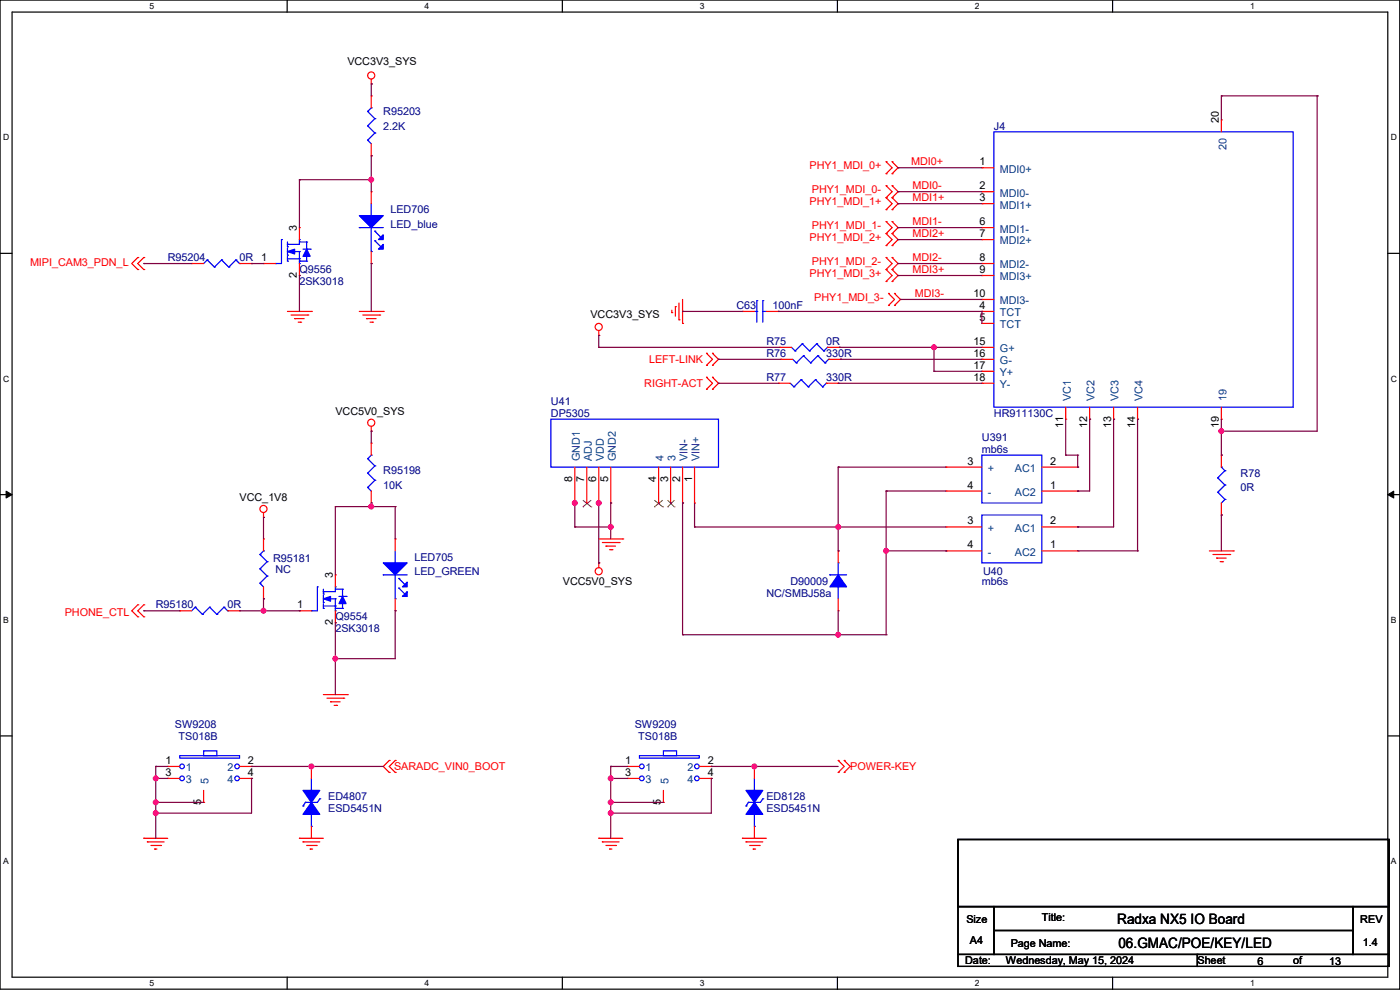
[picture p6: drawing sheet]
<svg xmlns="http://www.w3.org/2000/svg" width="297mm" height="210mm" viewBox="0 0 297 210" stroke-linecap="round" stroke-linejoin="round" font-family="sans-serif">
<path d="M0 0h296.9v209.8h-296.9zM2.6 2.6h291.8v204.7h-291.8z" fill="none" stroke="#000" stroke-width=".25"/>
<g fill="#fff">
<path d="M31.7 .3h1v2h-1z"/>
<path d="M31.7 207.5h1v2.1h-1z"/>
</g>
<path d="M60.9 0v2.6M60.9 207.3v2.5" fill="none" stroke="#000" stroke-width=".25"/>
<g fill="#fff">
<path d="M90.1 .3h1v2h-1z"/>
<path d="M90.1 207.5h1v2.1h-1z"/>
</g>
<path d="M119.3 0v2.6M119.3 207.3v2.5" fill="none" stroke="#000" stroke-width=".25"/>
<g fill="#fff">
<path d="M148.5 .3h1v2h-1z"/>
<path d="M148.5 207.5h1v2.1h-1z"/>
</g>
<path d="M177.7 0v2.6M177.7 207.3v2.5" fill="none" stroke="#000" stroke-width=".25"/>
<g fill="#fff">
<path d="M206.8 .3h1v2h-1z"/>
<path d="M206.8 207.5h1v2.1h-1z"/>
</g>
<path d="M236 0v2.6M236 207.3v2.5" fill="none" stroke="#000" stroke-width=".25"/>
<g fill="#fff">
<path d="M265.2 .3h1v2h-1z"/>
<path d="M265.2 207.5h1v2.1h-1z"/>
<path d="M.7 28.2h1.2v2h-1.2z"/>
<path d="M295 28.2h1.3v2h-1.3z"/>
<path d="M.7 79.3h1.2v2.1h-1.2z"/>
<path d="M295 79.3h1.3v2.1h-1.3z"/>
</g>
<path d="M0 53.7h2.6M294.4 53.7h2.5" fill="none" stroke="#000" stroke-width=".25"/>
<g fill="#fff">
<path d="M.7 130.5h1.2v2h-1.2z"/>
<path d="M295 130.5h1.2v2h-1.2z"/>
</g>
<path d="M0 104.9h2.6M294.4 104.9h2.5" fill="none" stroke="#000" stroke-width=".25"/>
<path d="M1.3 104.2l1.3 .7-1.3 .7zM294.4 104.9l1.3-.7v1.4z" fill="#000" stroke="#000" stroke-width=".21"/>
<g fill="#fff">
<path d="M.7 181.7h1.2v2h-1.2z"/>
<path d="M295 181.7h1.2v2h-1.2z"/>
</g>
<path d="M0 156.1h2.6M294.4 156.1h2.5M203.2 178.1h91.5v14.2h-91.5zM203.2 192.3h7.6v10.2h-7.6zM210.8 192.3h76.2v5.1h-76.2zM210.8 197.4h76.2v5.1h-76.2zM287 192.3h7.7v10.2h-7.7zM203.2 202.5h50.8v2.5h-50.8zM254 202.5h40.7v2.5h-40.7z" fill="none" stroke="#000" stroke-width=".25"/>
<g fill="none" stroke="#f00" stroke-width=".25">
<path d="M78.8 17.8h.1M78.8 16.8v1M78.8 33h.1M78.8 20.3h.1M78.8 20.3v2.6M78.8 30.5v2.5M188 39.4h.1M188 34.3h.1M188 36.9h.1M188 39.4l1.3 1.3-1.3 1.2M188 34.3l1.3 1.3-1.3 1.3M189.3 39.4h.1"/>
<path d="M189.3 36.9h.1M189.3 34.3h.1M189.3 39.4l1.2 1.3-1.2 1.2M189.3 34.3l1.2 1.3-1.2 1.3M208.3 35.6h.1M208.3 35.6h2.5M259.1 25.4h.1M259.1 25.4v2.6M29.2 57.2h.1M29.2 54.6h.1M29.2 54.6l-1.2 1.3 1.2 1.3M30.5 57.2h.1"/>
<path d="M30.5 54.6h.1M30.5 54.6l-1.3 1.3 1.3 1.3M40.7 55.9h.1M40.7 55.9h2.5M50.8 55.9h2.6M53.4 55.9h.1M55.9 55.9h.1M55.9 55.9h2.5M63.5 48.3h.1M63.5 58.4h.1M63.5 48.3v2.5M63.5 55.9v2.5"/>
<path d="M78.8 40.7h.1M78.8 55.9h.1M78.8 40.7v2.5M78.8 53.4v2.5M188 57.2h.1M188 59.7h.1M188 54.6h.1M188 49.6h.1M188 52.1h.1M188 47h.1M188 41.9h.1M188 44.5h.1"/>
<path d="M188 57.2l1.3 1.2-1.3 1.3M188 54.6l1.3 1.3-1.3 1.3M188 49.6l1.3 1.2-1.3 1.3M188 47l1.3 1.3-1.3 1.3M188 41.9l1.3 1.3-1.3 1.3M189.3 59.7h.1M189.3 57.2h.1M189.3 54.6h.1M189.3 52.1h.1M189.3 49.6h.1M189.3 47h.1M189.3 44.5h.1"/>
<path d="M189.3 41.9h.1M189.3 57.2l1.2 1.2-1.2 1.3M189.3 54.6l1.2 1.3-1.2 1.3M189.3 49.6l1.2 1.2-1.2 1.3M189.3 47l1.2 1.3-1.2 1.3M189.3 41.9l1.2 1.3-1.2 1.3M208.3 50.8h.1M208.3 40.7h.1M208.3 58.4h.1M208.3 43.2h.1M208.3 48.3h.1M208.3 55.9h.1"/>
<path d="M208.3 55.9h2.5M208.3 50.8h2.5M208.3 40.7h2.5M208.3 58.4h2.5M208.3 43.2h2.5M208.3 48.3h2.5M61 66.1h5.1M61.7 66.8h3.6M62.5 67.6h.1M62.5 67.6h2M63.3 68.3h.5M63.8 68.3h.1"/>
<path d="M65.3 66.8h.1M66.1 66.1h.1M76.2 66.1h5.1M77 66.8h3.5M77.7 67.6h.1M77.7 67.6h2.1M78.5 68.3h.5M79 68.3h.1M80.5 66.8h.1M81.3 66.1h.1M127 71.1h.1M127 70.1v1"/>
<path d="M142.5 66.3h.1M142.5 65.8v.5M143.3 65h.1M143.3 65v2.1M144 67.8h.1M144 64.3v3.5M144.8 68.6h.1M144.8 63.5v5.1M149.9 77.5h.1M149.9 75h.1M149.9 75l1.3 1.2-1.3 1.3M151.2 75h.1"/>
<path d="M151.2 77.5h.1M151.2 75l1.2 1.2-1.2 1.3M157.5 66.1h.1M157.5 66.1h2.5M162.6 66.1h2.5M165.1 66.1h.1M165.4 73.7h.1M165.4 73.7h2.5M165.6 76.2h.1M165.6 76.2h2.6M175.5 73.7h2.6M175.8 76.2h2.5"/>
<path d="M178.1 73.7h.1M178.3 76.2h.1M188.5 62.3h.1M188.5 64.8h.1M188.5 62.3l1.3 1.2-1.3 1.3M189.8 64.8h.1M189.8 62.3h.1M189.8 62.3l1.2 1.2-1.2 1.3M208.3 66.1h.1M208.3 63.5h.1M208.3 73.7h.1M208.3 76.2h.1"/>
<path d="M208.3 78.8h.1M208.3 68.6h.1M208.3 66.1h2.5M208.3 73.7h2.5M208.3 76.2h2.5M208.3 63.5h2.5M208.3 78.8h2.5M208.3 68.6h2.5M78.8 91.5h.1M78.8 94h.1M78.8 90.4v1.1M78.8 94v2.5"/>
<path d="M121.9 99.1v7.6M124.5 99.1v7.6M127 99.1v7.6M129.6 99.1v7.6M139.7 99.1v7.6M142.3 99.1v7.6M144.8 99.1v7.6M147.3 99.1v7.6M149.9 82.6h.1M149.9 80h.1M149.9 80l1.3 1.3-1.3 1.3M151.2 80h.1"/>
<path d="M151.2 82.6h.1M151.2 80l1.2 1.3-1.2 1.3M165.1 81.3h.1M165.1 81.3h2.6M175.3 81.3h2.5M177.8 81.3h.1M200.7 99.1h.1M200.7 99.1h7.6M208.3 81.3h.1M208.3 81.3h2.5M221 99.1h7.6M226.1 88.9h.1"/>
<path d="M226.1 86.4v2.5M228.6 99.1h.1M231.2 88.9h.1M231.2 86.4v2.5M236.2 88.9h.1M236.2 86.4v2.5M241.3 88.9h.1M241.3 86.4v2.5M259.1 88.9h.1M259.1 96.5h.1M259.1 86.4v2.5M259.1 96.5v2.6"/>
<path d="M55.9 109.7h.1M55.9 114.3h.1M55.9 108.7v1M55.9 114.3v2.6M78.8 106.7h.1M78.8 104.2v2.5M83.8 114.3h.1M83.8 114.3v2.6M121.9 106.7h.1M124.5 106.7h.1M127 119.4h.1M127 106.7h.1"/>
<path d="M127 119.4v1M127 114.3h5.1M127.8 115.1h3.5M128.5 115.8h.1M128.5 115.8h2.1M129.3 116.6h.5M129.6 106.7h.1M129.8 116.6h.1M131.3 115.1h.1M132.1 114.3h.1M139.7 106.7h.1M142.3 106.7h.1"/>
<path d="M144.8 106.7h.1M147.3 106.7h.1M177.8 116.9h.1M177.8 116.9v2.5M200.7 104.2h.1M200.7 111.8h.1M200.7 116.9h.1M200.7 116.9h7.6M200.7 104.2h7.6M200.7 111.8h7.6M221 116.9h7.6M221 104.2h7.6"/>
<path d="M221 111.8h7.6M228.6 104.2h.1M228.6 116.9h.1M228.6 111.8h.1M256.6 116.9h5M257.3 117.6h3.6M258.1 118.4h.1M258.1 118.4h2M258.8 119.1h.6M259.1 109.2h.1M259.1 106.7v2.5M259.4 119.1h.1"/>
<path d="M260.9 117.6h.1M261.6 116.9h.1M29.2 130.8h.1M29.2 128.3h.1M29.2 128.3l-1.2 1.3 1.2 1.2M30.5 130.8h.1M30.5 128.3h.1M30.5 128.3l-1.3 1.3 1.3 1.2M38.1 129.6h.1M38.1 129.6h2.6M48.3 129.6h2.5M50.8 129.6h.1"/>
<path d="M55.9 127h.1M55.9 124.5v2.5M63.5 129.6h.1M63.5 129.6h2.6M71.1 121.9h.1M71.1 132.1h.1M71.1 121.9v2.6M71.1 129.6v2.5M83.8 129.6h.1M83.8 127v2.6M177.8 129.6h.1M177.8 127v2.6"/>
<path d="M68.6 147.3h5.1M69.4 148.1h3.5M70.1 148.9h.1M70.1 148.9h2.1M70.9 149.6h.5M71.4 149.6h.1M72.9 148.1h.1M73.7 147.3h.1M30.5 177.8h.1M30.5 177.8h5.1M31.3 178.6h.1M31.3 178.6h3.5"/>
<path d="M32 179.3h2.1M34.1 179.3h.1M35.6 162.6h.1M35.6 165.1h.1M35.6 162.6h2.5M35.6 165.1h2.5M43.2 170.2h.1M43.2 167.7v2.5M50.8 162.6h2.6M50.8 165.1h2.6M53.4 162.6h.1M53.4 165.1h.1"/>
<path d="M63.5 177.8h.1M63.5 177.8h5.1M64.3 178.6h.1M64.3 178.6h3.5M65 179.3h2.1M66.1 162.6h.1M66.1 177.8h.1M66.1 162.6v2.5M66.1 175.3v2.5M67.1 179.3h.1M82.6 163.9h.1M82.6 161.3h.1"/>
<path d="M82.6 161.3l-1.3 1.3 1.3 1.3M83.8 161.3h.1M83.8 163.9h.1M83.8 161.3l-1.2 1.3 1.2 1.3M127 177.8h.1M127 177.8h5.1M127.8 178.6h.1M127.8 178.6h3.5M128.5 179.3h2.1M130.6 179.3h.1M133.1 162.6h.1M133.1 165.1h.1"/>
<path d="M133.1 162.6h2.6M133.1 165.1h2.6M140.7 170.2h.1M140.7 167.7v2.5M148.4 162.6h2.5M148.4 165.1h2.5M150.9 162.6h.1M150.9 165.1h.1M157.5 177.8h.1M157.5 177.8h5.1M158.3 178.6h.1M158.3 178.6h3.5"/>
<path d="M159 179.3h2.1M160 162.6h.1M160 177.8h.1M160 162.6v2.5M160 175.3v2.5M161.1 179.3h.1M177.8 163.9h.1M177.8 161.3h.1M177.8 161.3l1.3 1.3-1.3 1.3M179.1 163.9h.1M179.1 161.3h.1M179.1 161.3l1.3 1.3-1.3 1.3"/>
<path d="M32.8 180.1h.1M32.8 180.1h.5M65.8 180.1h.1M65.8 180.1h.5M129.3 180.1h.1M129.3 180.1h.5M159.8 180.1h.1M159.8 180.1h.5"/>
<circle cx="78.8" cy="16" r=".75"/>
<circle cx="127" cy="69.4" r=".75"/>
<circle cx="78.8" cy="89.7" r=".75"/>
<circle cx="55.9" cy="108" r=".75"/>
<circle cx="127" cy="121.2" r=".75"/>
</g>
<g fill="none" stroke="#00f" stroke-width=".25">
<path d="M78 29.7h.1M78 26.7h.1M78 23.6h.1M78 29.7l.8 .8M78 26.7l1.5 1.5M78 23.6l1.5 1.6M78.8 22.9h.1M78.8 22.9l-.8 .7M79.5 28.2h.1M79.5 25.2h.1M79.5 28.2l-1.5 1.5M79.5 25.2l-1.5 1.5"/>
<path d="M210.8 28h63.5v58.4h-63.5zM44 55.1h.1M44 55.1l-.8 .8M44 55.1l1.5 1.6M45.5 56.7h.1M47 55.1h.1M47 55.1l-1.5 1.6M47 55.1l1.5 1.6M48.5 56.7h.1M50.1 55.1h.1M50.1 55.1l-1.6 1.6M50.1 55.1l.7 .8"/>
<path d="M50.8 55.9h.1M58.4 55.9h.1M59.7 50.8h.1M59.7 50.8v5.1h-1.3M61 51.8h.1M61 54.1h.1M61 55.4h.1M61 52.3h.1M61 54.9h2.5M61 53.4h2.5M61 51.3v1M61 52.6v1.5"/>
<path d="M61 54.4v1M63.5 54.9h.1M63.5 53.4h.1M63.5 55.9h.1M63.5 55.4h.1M63.5 50.8h.1M63.5 50.8v1h-2.5M63.5 53.4v2.5M63.5 51.3h1.5M63.5 55.4h1.5M64.3 52.9h1.5M65 51.3h.1"/>
<path d="M65 52.9h.1M65 55.4h.1M65 51.3v1.6M65 54.4v1M65.8 52.9h.1M76.2 48.3h.1M76.2 48.3h5.1M78.8 45.7h.1M78.8 53.4h.1M78.8 43.2v2.5M78.8 48.3v5.1M79.5 49h.1"/>
<path d="M79.5 51.1h.1M79.5 49l1.3 1.3M79.5 51.1l1.3 1.2M160 66.1h.5M160.5 66.1h.1M160.5 63.8h.1M160.5 63.8v4.5M161.8 63.8h.1M161.8 66.1h.1M161.8 66.1h.8M161.8 63.8v4.5M167.9 73.7l.8 .7"/>
<path d="M168.2 76.2l.7 .8M168.7 74.4h.1M168.9 77h.1M170.2 72.9h.1M170.2 72.9l-1.5 1.5M170.2 72.9l1.5 1.5M170.5 75.5h.1M170.5 75.5l-1.6 1.5M170.5 75.5l1.5 1.5M171.7 74.4h.1M172 77h.1M173.2 72.9h.1"/>
<path d="M173.2 72.9l-1.5 1.5M173.2 72.9l1.6 1.5M173.5 75.5h.1M173.5 75.5l-1.5 1.5M173.5 75.5l1.5 1.5M174.8 74.4h.1M175 77h.1M175.5 73.7h.1M175.5 73.7l-.7 .7M175.8 76.2h.1M175.8 76.2l-.8 .8M78 97.3h.1"/>
<path d="M78 97.3l1.5 1.5M78.8 96.5h.1M78.8 96.5l-.8 .8M79.5 98.8h.1M79.5 98.8l-1.5 1.6M116.9 88.9h35.5v10.2h-35.5zM167.7 81.3l.7 .8M168.4 82.1h.1M169.9 80.5h.1M169.9 80.5l-1.5 1.6M169.9 80.5l1.6 1.6M171.5 82.1h.1"/>
<path d="M173 80.5h.1M173 80.5l-1.5 1.6M173 80.5l1.5 1.6M174.5 82.1h.1M175.3 81.3h.1M175.3 81.3l-.8 .8M208.3 96.5h12.7v10.2h-12.7zM259.1 99.1h.1M259.1 99.1l.8 .7M259.9 99.8h.1M259.9 99.8l-1.6 1.6M55.1 117.6h.1"/>
<path d="M55.1 117.6l1.6 1.5M55.9 116.9h.1M55.9 116.9l-.8 .7M56.7 119.1h.1M56.7 119.1l-1.6 1.6M78 103.4h.1M78 100.4h.1M78 103.4l.8 .8M78 100.4l1.5 1.5M79.5 101.9h.1M79.5 101.9l-1.5 1.5M83.8 119.4h.1"/>
<path d="M83.8 116.9v2.5M177.8 119.4h.1M177.8 119.4v2.5M208.3 109.2h12.7v10.2h-12.7zM258.3 104.4h.1M258.3 101.4h.1M258.3 104.4l1.6 1.5M258.3 101.4l1.6 1.5M259.9 105.9h.1M259.9 102.9h.1M259.9 105.9l-.8 .8M259.9 102.9l-1.6 1.5"/>
<path d="M41.4 128.8h.1M41.4 128.8l-.7 .8M41.4 128.8l1.5 1.5M42.9 130.3h.1M44.5 128.8h.1M44.5 128.8l-1.6 1.5M44.5 128.8l1.5 1.5M46 130.3h.1M47.5 128.8h.1M47.5 128.8l-1.5 1.5M47.5 128.8l.8 .8M48.3 129.6h.1"/>
<path d="M55.1 123.7h.1M55.1 120.7h.1M55.1 123.7l.8 .8M55.1 120.7l1.6 1.5M56.7 122.2h.1M56.7 122.2l-1.6 1.5M66.1 129.6h.1M67.3 124.5h.1M67.3 124.5v5.1h-1.2M68.6 125.5h.1M68.6 127.8h.1M68.6 129.1h.1"/>
<path d="M68.6 126h.1M68.6 128.5h2.5M68.6 127h2.5M68.6 125v1M68.6 126.3v1.5M68.6 128v1.1M71.1 128.5h.1M71.1 127h.1M71.1 129.6h.1M71.1 129.1h.1M71.1 124.5h.1M71.1 124.5v1h-2.5"/>
<path d="M71.1 127v2.6M71.1 125h1.6M71.1 129.1h1.6M71.9 126.5h1.5M72.7 125h.1M72.7 126.5h.1M72.7 129.1h.1M72.7 125v1.5M72.7 128v1.1M73.4 126.5h.1M81.3 121.9h.1M81.3 121.9h5.1"/>
<path d="M83.8 127h.1M83.8 121.9v5.1M84.6 122.7h.1M84.6 124.7h.1M84.6 122.7l1.3 1.3M84.6 124.7l1.3 1.3M176 121.9h.1M176 121.9h3.6M177.8 124.5h.1M177.8 124.5v2.5M43.2 159.3h2.8v1h-2.8zM140.7 159.3h2.8v1h-2.8z"/>
<path d="M38.1 160.3h12.7v.5h-12.7zM64.3 171h.1M64.8 170.2h.1M64.8 170.2l-.5 .8M66.1 167.7h.1M66.1 175.3h.1M66.1 165.1v2.6M66.1 172.7v2.6M67.8 169.4h.1M67.8 169.4l-.5 .8h-2.5M135.7 160.3h12.7v.5h-12.7zM158.3 171h.1"/>
<path d="M158.8 170.2h.1M158.8 170.2l-.5 .8M160 167.7h.1M160 175.3h.1M160 165.1v2.6M160 172.7v2.6M161.8 169.4h.1M161.8 169.4l-.5 .8h-2.5"/>
<circle cx="38.6" cy="165.1" r=".5"/>
<circle cx="38.6" cy="162.6" r=".5"/>
<circle cx="50.3" cy="165.1" r=".5"/>
<circle cx="50.3" cy="162.6" r=".5"/>
<circle cx="136.2" cy="165.1" r=".5"/>
<circle cx="136.2" cy="162.6" r=".5"/>
<circle cx="147.8" cy="162.6" r=".5"/>
<circle cx="147.8" cy="165.1" r=".5"/>
</g>
<path d="M123.6 107.5h.1M123.6 106.1l1.8 1.4M125.4 107.5h.1M125.4 106.1l-1.8 1.4M138.8 107.5h.1M138.8 106.1l1.8 1.4M140.6 107.5h.1M140.6 106.1l-1.8 1.4M141.6 107.5h.1M141.6 106.1l1.5 1.4M143.1 107.5h.1M143.1 106.1l-1.5 1.4" fill="none" stroke="#804000" stroke-width=".21"/>
<g fill="#00f" stroke="#00f" stroke-width=".25">
<path d="M61 53.4l1.5-.5v1z"/>
<path d="M65 52.9l.8 1.5h-1.5z"/>
<path d="M68.6 127l1.5-.5v1z"/>
<path d="M72.7 126.5l.7 1.5h-1.5z"/>
<path d="M76.2 45.7h5.1l-2.5 2.6z"/>
<path d="M81.3 49.8v1h-1z"/>
<path d="M80.3 52.9l1-1.1v1.1z"/>
<path d="M81.3 119.4h5.1l-2.6 2.5z"/>
<path d="M86.4 123.5v1h-1z"/>
<path d="M85.4 126.5l1-1v1z"/>
<path d="M158.3 167.7h3.5l-1.8 2.5z" fill-rule="evenodd"/>
<path d="M160 170.2l1.8 2.5h-3.5z" fill-rule="evenodd"/>
<path d="M177.8 121.9l1.8 2.6h-3.6z" fill-rule="evenodd"/>
<path d="M64.3 167.7h3.5l-1.7 2.5z" fill-rule="evenodd"/>
<path d="M66.1 170.2l1.7 2.5h-3.5z" fill-rule="evenodd"/>
</g>
<g fill="none" stroke="#800040" stroke-width=".25">
<path d="M78.8 17.8h.1M78.8 17.8v2.5M63.5 38.1h.1M63.5 38.1v10.2M63.5 38.1h15.3M78.8 33h.1M78.8 38.1h.1M78.8 33v7.7M190.5 35.6h.1M190.5 35.6h17.8M259.1 20.3h.1M259.1 20.3v5.1"/>
<path d="M259.1 20.3h20.3M279.4 20.3h.1M279.4 20.3v71.2h-20.3M30.5 55.9h.1M30.5 55.9h10.2M53.4 55.9h.1M53.4 55.9h2.5M63.5 58.4h.1M63.5 58.4v7.7M78.8 55.9h.1M78.8 55.9v10.2M190.5 55.9h.1"/>
<path d="M190.5 50.8h.1M190.5 58.4h.1M190.5 40.7h.1M190.5 43.2h.1M190.5 48.3h.1M190.5 55.9h17.8M190.5 50.8h17.8M190.5 58.4h17.8M190.5 40.7h17.8M190.5 43.2h17.8M190.5 48.3h17.8M127 71.1h.1"/>
<path d="M127 73.7h.1M127 73.7h38.4M127 71.1v2.6M144.8 66.1h.1M144.8 66.1h12.7M152.4 76.2h.1M152.4 76.2h13.2M165.1 66.1h.1M165.1 66.1h43.2M178.1 73.7h.1M178.1 73.7h30.2M178.3 76.2h.1"/>
<path d="M178.3 76.2h30M191 63.5h.1M191 63.5h17.3M198.1 73.7h.1M198.1 78.8h.1M198.1 73.7v5.1M198.1 78.8h10.2M208.3 66.1h.1M208.3 66.1v2.5M78.8 91.5h.1M78.8 91.5v2.5M152.4 81.3h.1"/>
<path d="M152.4 81.3h12.7M177.8 81.3h.1M177.8 99.1h.1M177.8 81.3h30.5M177.8 99.1v17.8M177.8 99.1h22.9M226.1 96.5h.1M226.1 88.9v7.6M226.1 96.5h2.5M228.6 96.5h.1M228.6 99.1h.1M228.6 96.5v2.6"/>
<path d="M231.2 88.9h.1M231.2 88.9v15.3h-2.6M236.2 88.9h.1M236.2 88.9v22.9h-7.6M241.3 88.9h.1M241.3 88.9v28M259.1 91.5h.1M259.1 96.5h.1M259.1 88.9v7.6M55.9 109.7h.1M55.9 109.7v4.6M71.1 107.5h.1"/>
<path d="M71.1 107.5v14.4M71.1 107.5h12.7M78.8 106.7h.1M78.8 107.5h.1M78.8 106.7v.8M83.8 107.5h.1M83.8 107.5v6.8M121.9 106.2h.1M121.9 111.8h.1M121.9 106.7h.1M121.9 111.8h7.7M121.9 106.2v5.6"/>
<path d="M127 106.2h.1M127 119.4h.1M127 106.2v13.2M129.6 106.7h.1M129.6 111.8h.1M129.6 106.7v7.6M144.8 106.7h.1M144.8 106.7v27.9M147.3 111.8h.1M147.3 111.8h53.4M147.3 106.7v5.1M177.8 116.9h.1"/>
<path d="M177.8 111.8h.1M188 104.2h.1M188 116.9h.1M188 104.2h12.7M188 104.2v30.4M188 116.9h12.7M200.7 116.9h.1M228.6 104.2h.1M228.6 111.8h.1M228.6 116.9h12.7M241.3 116.9h.1M259.1 109.2h.1"/>
<path d="M259.1 109.2v7.7M30.5 129.6h.1M30.5 129.6h7.6M50.8 129.6h12.7M55.9 129.6h.1M55.9 127h.1M55.9 127v2.6M63.5 129.6h.1M71.1 132.1h.1M71.1 139.7h.1M71.1 132.1v15.2M83.8 129.6h.1"/>
<path d="M83.8 129.6v10.1h-12.7M144.8 134.6h.1M144.8 134.6h43.2M177.8 134.6h.1M177.8 129.6v5M188 134.6h.1M33 162.6h.1M33 170.2h.1M33 165.1h.1M33 172.5h.1M33 162.6h2.6M33 162.6v15.2"/>
<path d="M33 170.2h10.2M33 165.1h2.6M53.4 165.1h.1M53.4 162.6h.1M53.4 162.6h27.9M53.4 165.1v7.4h-20.4M66.1 162.6h.1M129.6 162.6h.1M129.6 170.2h.1M129.6 165.1h.1M129.6 172.5h.1M129.6 162.6v15.2"/>
<path d="M129.6 162.6h3.5M129.6 170.2h11.1M129.6 165.1h3.5M150.9 165.1h.1M150.9 162.6h.1M150.9 162.6h26.9M150.9 165.1v7.4h-21.3M160 162.6h.1"/>
</g>
<g fill="#f0f" stroke="#f0f" stroke-width=".25">
<circle cx="198.1" cy="73.7" r=".5"/>
<circle cx="188" cy="116.9" r=".5"/>
<circle cx="177.8" cy="111.8" r=".5"/>
<circle cx="177.8" cy="134.6" r=".5"/>
<circle cx="129.6" cy="111.8" r=".5"/>
<circle cx="121.9" cy="106.7" r=".5"/>
<circle cx="127" cy="106.7" r=".5"/>
<circle cx="33" cy="170.2" r=".5"/>
<circle cx="33" cy="165.1" r=".5"/>
<circle cx="33" cy="172.5" r=".5"/>
<circle cx="66.1" cy="162.6" r=".5"/>
<circle cx="129.6" cy="165.1" r=".5"/>
<circle cx="129.6" cy="170.2" r=".5"/>
<circle cx="129.6" cy="172.5" r=".5"/>
<circle cx="160" cy="162.6" r=".5"/>
<circle cx="78.8" cy="38.1" r=".5"/>
<circle cx="55.9" cy="129.6" r=".5"/>
<circle cx="71.1" cy="139.7" r=".5"/>
<circle cx="78.8" cy="107.5" r=".5"/>
<circle cx="259.1" cy="91.5" r=".5"/>
</g>
<g font-size="3">
<text x="237" y="196">Radxa NX5 IO Board</text>
<text x="237.3" y="201.1">06.GMAC/POE/KEY/LED</text>
</g>
<g font-size="2.3">
<text x="73.7" y="13.8">VCC3V3_SYS</text>
<text x="258.6" y="26.2" transform="rotate(-90 258.6 26.2)">20</text>
<text x="207.8" y="35.1">1</text>
<text x="207.8" y="40.1">2</text>
<text x="207.8" y="42.7">3</text>
<text x="207.8" y="47.8">6</text>
<text x="63" y="49" transform="rotate(-90 63 49)">3</text>
<text x="207.8" y="50.3">7</text>
<text x="55.4" y="55.4">1</text>
<text x="63" y="59" transform="rotate(-90 63 59)">2</text>
<text x="207.8" y="57.9">9</text>
<text x="207.8" y="55.4">8</text>
<text x="206.5" y="63">10</text>
<text x="207.8" y="65.5">4</text>
<text x="125.3" y="67.4">VCC3V3_SYS</text>
<text x="207.8" y="68.1">5</text>
<text x="206.5" y="73.2">15</text>
<text x="206.5" y="75.7">16</text>
<text x="206.5" y="80.8">18</text>
<text x="206.5" y="78.2">17</text>
<text x="71.1" y="87.9">VCC5V0_SYS</text>
<text x="225.6" y="90.7" transform="rotate(-90 225.6 90.7)">11</text>
<text x="230.6" y="90.7" transform="rotate(-90 230.6 90.7)">12</text>
<text x="235.7" y="90.7" transform="rotate(-90 235.7 90.7)">13</text>
<text x="240.8" y="90.7" transform="rotate(-90 240.8 90.7)">14</text>
<text x="258.6" y="90.7" transform="rotate(-90 258.6 90.7)">19</text>
<text x="205.3" y="98.6">3</text>
<text x="222.8" y="98.6">2</text>
<text x="50.8" y="106.2">VCC_1V8</text>
<text x="121.4" y="102.1" transform="rotate(-90 121.4 102.1)">8</text>
<text x="124" y="102.1" transform="rotate(-90 124 102.1)">7</text>
<text x="126.5" y="102.1" transform="rotate(-90 126.5 102.1)">6</text>
<text x="129" y="102.1" transform="rotate(-90 129 102.1)">5</text>
<text x="139.2" y="102.1" transform="rotate(-90 139.2 102.1)">4</text>
<text x="141.7" y="102.1" transform="rotate(-90 141.7 102.1)">3</text>
<text x="144.3" y="102.1" transform="rotate(-90 144.3 102.1)">2</text>
<text x="146.8" y="102.1" transform="rotate(-90 146.8 102.1)">1</text>
<text x="205.3" y="103.6">4</text>
<text x="222.8" y="103.6">1</text>
<text x="205.3" y="111.3">3</text>
<text x="222.8" y="111.3">2</text>
<text x="205.3" y="116.3">4</text>
<text x="222.8" y="116.3">1</text>
<text x="70.6" y="122.7" transform="rotate(-90 70.6 122.7)">3</text>
<text x="119.4" y="124">VCC5V0_SYS</text>
<text x="63" y="129">1</text>
<text x="70.6" y="132.6" transform="rotate(-90 70.6 132.6)">2</text>
<text x="35.1" y="162.1">1</text>
<text x="35.1" y="164.6">3</text>
<text x="52.6" y="162.1">2</text>
<text x="52.6" y="164.6">4</text>
<text x="132.6" y="162.1">1</text>
<text x="132.6" y="164.6">3</text>
<text x="150.1" y="162.1">2</text>
<text x="150.1" y="164.6">4</text>
<text x="42.7" y="170.7" transform="rotate(-90 42.7 170.7)">5</text>
<text x="140.2" y="170.7" transform="rotate(-90 140.2 170.7)">5</text>
<text x="205" y="195.9">Size</text>
<text x="221" y="195.4">Title:</text>
<text x="288.6" y="195.9">REV</text>
<text x="205.8" y="200.2">A4</text>
<text x="214.4" y="201">Page Name:</text>
<text x="289.1" y="200.7">1.4</text>
<text x="204.8" y="204.5">Date:</text>
<text x="213.4" y="204.5">Wednesday, May 15, 2024</text>
<text x="254" y="204.5">Sheet</text>
<text x="266.7" y="204.8">6</text>
<text x="274.4" y="204.5">of</text>
<text x="282" y="204.8">13</text>
</g>
<g font-size="2.3" fill="#000080">
<text x="81.3" y="24.4">R95203</text>
<text x="81.3" y="27.5">2.2K</text>
<text x="210.9" y="27.5">J4</text>
<text x="82.8" y="45.3">LED706</text>
<text x="82.8" y="48.3">LED_blue</text>
<text x="35.6" y="55.4">R95204</text>
<text x="50.8" y="55.4">0R</text>
<text x="63.5" y="58">Q9556</text>
<text x="63.5" y="60.5">2SK3018</text>
<text x="156.2" y="65.6">C63</text>
<text x="163.9" y="65.6">100nF</text>
<text x="162.6" y="73.2">R75</text>
<text x="162.6" y="75.7">R76</text>
<text x="175.3" y="73.2">0R</text>
<text x="175.3" y="75.7">330R</text>
<text x="162.6" y="80.8">R77</text>
<text x="175.3" y="80.8">330R</text>
<text x="116.9" y="85.9">U41</text>
<text x="116.9" y="88.4">DP5305</text>
<text x="210.9" y="88.4">HR911130C</text>
<text x="208.3" y="93.5">U391</text>
<text x="81.3" y="100.6">R95198</text>
<text x="208.3" y="96.1">mb6s</text>
<text x="263.2" y="101.1">R78</text>
<text x="81.3" y="103.7">10K</text>
<text x="263.2" y="104.2">0R</text>
<text x="57.9" y="119.2">R95181</text>
<text x="87.9" y="118.9">LED705</text>
<text x="58.4" y="121.5">NC</text>
<text x="87.9" y="122">LED_GREEN</text>
<text x="167.7" y="124">D90009</text>
<text x="208.3" y="124">mb6s</text>
<text x="208.6" y="122">U40</text>
<text x="33" y="129.1">R95180</text>
<text x="48.3" y="129.1">0R</text>
<text x="71.1" y="131.6">Q9554</text>
<text x="162.6" y="126.5">NC/SMBJ58a</text>
<text x="71.1" y="134.2">2SK3018</text>
<text x="37.1" y="154.5">SW9208</text>
<text x="134.7" y="154.5">SW9209</text>
<text x="37.9" y="157">TS018B</text>
<text x="135.4" y="157">TS018B</text>
<text x="69.6" y="169.7">ED4807</text>
<text x="69.6" y="172.3">ESD5451N</text>
<text x="162.6" y="169.7">ED8128</text>
<text x="162.6" y="172.3">ESD5451N</text>
</g>
<g font-size="2.3" fill="#f00">
<text x="171.7" y="35.9">PHY1_MDI_0+</text>
<text x="193.3" y="35.1">MDI0+</text>
<text x="172.2" y="40.9">PHY1_MDI_0-</text>
<text x="193.6" y="40.2">MDI0-</text>
<text x="171.7" y="43.5">PHY1_MDI_1+</text>
<text x="193.6" y="42.7">MDI1+</text>
<text x="193.6" y="47.8">MDI1-</text>
<text x="171.7" y="51.1">PHY1_MDI_2+</text>
<text x="172.2" y="48.6">PHY1_MDI_1-</text>
<text x="193.6" y="50.3">MDI2+</text>
<text x="6.4" y="56.4">MIPI_CAM3_PDN_L</text>
<text x="171.7" y="58.7">PHY1_MDI_3+</text>
<text x="172.2" y="56.2">PHY1_MDI_2-</text>
<text x="193.6" y="55.4">MDI2-</text>
<text x="193.6" y="57.9">MDI3+</text>
<text x="172.8" y="63.8">PHY1_MDI_3-</text>
<text x="194.1" y="63">MDI3-</text>
<text x="137.7" y="77">LEFT-LINK</text>
<text x="136.7" y="82.1">RIGHT-ACT</text>
<text x="13.7" y="130.6">PHONE_CTL</text>
<text x="83.6" y="163.4">SARADC_VIN0_BOOT</text>
<text x="180.4" y="163.4">POWER-KEY</text>
</g>
<g font-size="2.3" fill="#004080">
<text x="260.2" y="31.8" transform="rotate(-90 260.2 31.8)">20</text>
<text x="212.1" y="41.7">MDI0-</text>
<text x="212.1" y="36.6">MDI0+</text>
<text x="212.1" y="44.2">MDI1+</text>
<text x="212.1" y="51.9">MDI2+</text>
<text x="212.1" y="49.3">MDI1-</text>
<text x="212.1" y="59.5">MDI3+</text>
<text x="212.1" y="56.9">MDI2-</text>
<text x="212.1" y="64.6">MDI3-</text>
<text x="212.1" y="67.1">TCT</text>
<text x="212.1" y="69.6">TCT</text>
<text x="212.1" y="74.7">G+</text>
<text x="212.1" y="77.3">G-</text>
<text x="212.1" y="82.3">Y-</text>
<text x="212.1" y="79.8">Y+</text>
<text x="227.1" y="85.1" transform="rotate(-90 227.1 85.1)">VC1</text>
<text x="232.2" y="85.1" transform="rotate(-90 232.2 85.1)">VC2</text>
<text x="237.3" y="85.1" transform="rotate(-90 237.3 85.1)">VC3</text>
<text x="242.4" y="85.1" transform="rotate(-90 242.4 85.1)">VC4</text>
<text x="260.2" y="85.1" transform="rotate(-90 260.2 85.1)">19</text>
<text x="123" y="97.8" transform="rotate(-90 123 97.8)">GND1</text>
<text x="125.5" y="97.8" transform="rotate(-90 125.5 97.8)">ADJ</text>
<text x="128.1" y="97.8" transform="rotate(-90 128.1 97.8)">VDD</text>
<text x="130.6" y="97.8" transform="rotate(-90 130.6 97.8)">GND2</text>
<text x="140.8" y="97.8" transform="rotate(-90 140.8 97.8)">4</text>
<text x="143.3" y="97.8" transform="rotate(-90 143.3 97.8)">3</text>
<text x="145.9" y="97.8" transform="rotate(-90 145.9 97.8)">VIN-</text>
<text x="148.4" y="97.8" transform="rotate(-90 148.4 97.8)">VIN+</text>
<text x="209.6" y="100.1">+</text>
<text x="215.3" y="100.1">AC1</text>
<text x="209.6" y="105.2">-</text>
<text x="215.3" y="105.2">AC2</text>
<text x="209.6" y="112.8">+</text>
<text x="215.3" y="112.8">AC1</text>
<text x="209.6" y="117.9">-</text>
<text x="215.3" y="117.9">AC2</text>
<text x="39.4" y="163.6">1</text>
<text x="39.4" y="166.2">3</text>
<text x="44.3" y="166.4" transform="rotate(-90 44.3 166.4)">5</text>
<text x="48.3" y="163.6">2</text>
<text x="48.3" y="166.2">4</text>
<text x="136.9" y="163.6">1</text>
<text x="136.9" y="166.2">3</text>
<text x="141.8" y="166.4" transform="rotate(-90 141.8 166.4)">5</text>
<text x="145.8" y="163.6">2</text>
<text x="145.8" y="166.2">4</text>
</g>
<g font-size="1.8">
<text x="31.7" y="1.9">5</text>
<text x="90.1" y="1.9">4</text>
<text x="148.5" y="1.9">3</text>
<text x="206.8" y="1.9">2</text>
<text x="265.2" y="1.9">1</text>
<text x=".7" y="29.8">D</text>
<text x="295.1" y="29.8">D</text>
<text x=".7" y="81">C</text>
<text x="295.1" y="81">C</text>
<text x=".7" y="132.1">B</text>
<text x="295.1" y="132.1">B</text>
<text x=".7" y="183.3">A</text>
<text x="295.1" y="183.3">A</text>
<text x="31.7" y="209.2">5</text>
<text x="90.1" y="209.2">4</text>
<text x="148.5" y="209.2">3</text>
<text x="206.8" y="209.2">2</text>
<text x="265.2" y="209.2">1</text>
</g>
</svg>
